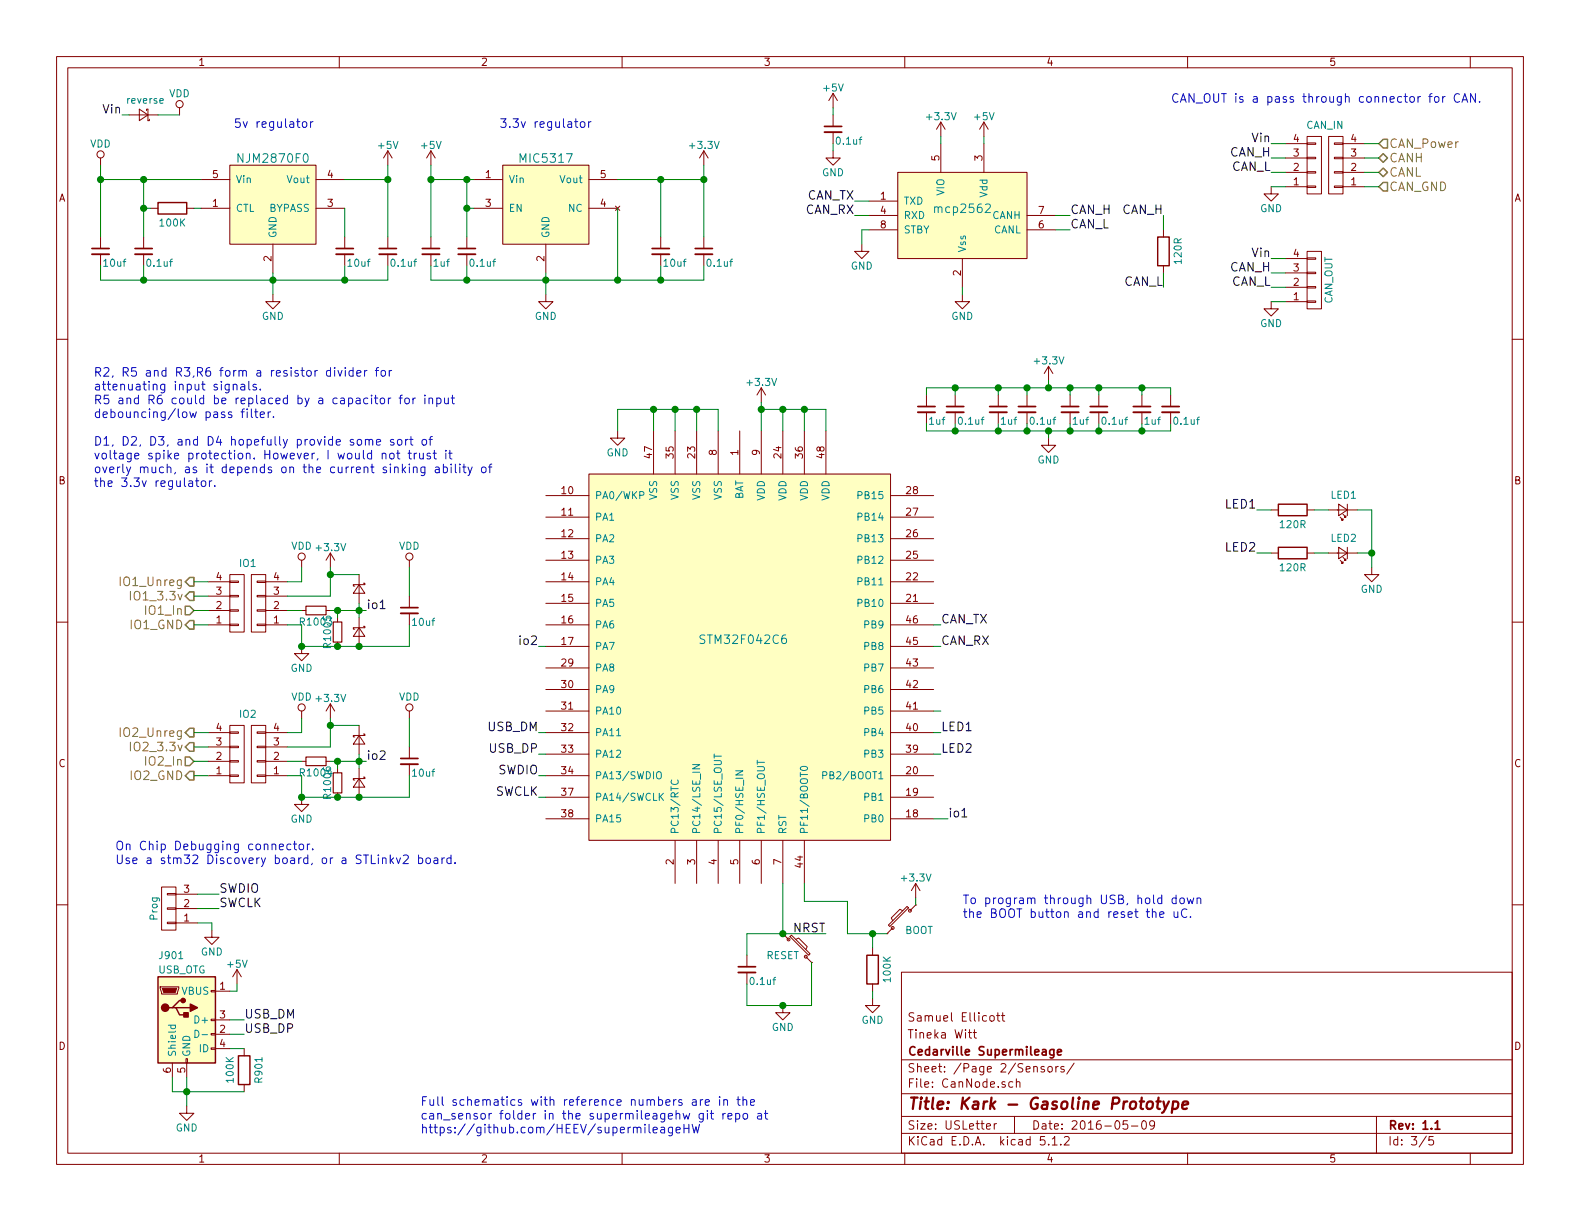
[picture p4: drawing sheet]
<svg xmlns="http://www.w3.org/2000/svg" width="279mm" height="216mm" viewBox="0 0 279 216" stroke-linecap="round" stroke-linejoin="round" font-family="sans-serif">
<g fill="none" stroke="#840000" stroke-width=".18">
<path d="M10 10h259.4v195.9h-259.4zM12 12h255.4v191.9h-255.4zM24.6 19.3l1.6 1-1.6 1zM25.9 19.6v-.3h.3v2h.2v-.2M31.7 19.1v1.2M60 10v2M110 10v2M147.3 16.5v2.6M147.3 16.5l-.7 1.3M147.3 16.5l.8 1.3M160 10v2M210 10v2"/>
<path d="M260 10v2M17.8 27.9v1.3M22.9 20.3h5M26.7 36.8h1.2M33 36.8h1.3M35.6 31.8h5M35.6 36.8h5M40.6 29.2h15.3v14h-15.3zM55.9 31.8h5.1M55.9 36.8h5.1M68.6 26.7l-.8 1.2M68.6 26.7v2.5"/>
<path d="M68.6 26.7l.7 1.2M76.2 26.7l-.8 1.2M76.2 26.7v2.5M76.2 26.7l.8 1.2M83.8 31.8h5.1M83.8 36.8h5.1M88.9 29.2h15.2v14h-15.2zM104.1 31.8h5.1M104.1 36.8h5.1M108.8 36.4l.8 .8M109.6 36.4l-.8 .8M124.5 26.7l-.8 1.2"/>
<path d="M124.5 26.7v2.5M124.5 26.7l.7 1.2M147.3 26.7v1.2h1.3l-1.3 1.3-1.3-1.3h1.3M147.3 20.3v2.1M147.3 23.4v2M153.7 35.6h5M153.7 38.1h5M158.7 30.5h22.9v15.2h-22.9zM166.4 21.6v2.5M166.4 25.4v5.1M166.4 21.6l-.8 1.3M166.4 21.6l.7 1.3"/>
<path d="M174 21.6v2.5M174 25.4v5.1M174 21.6l-.8 1.3M174 21.6l.8 1.3M181.6 38.1h5.1M224.8 33v1.3h-1.3l1.3 1.3 1.3-1.3h-1.3M227.3 33h3.8M227.3 30.5h3.8M227.3 27.9h3.8M227.3 25.4h3.8M231.1 25.3h1.6v.2h-1.6zM231.1 27.8h1.6v.3h-1.6z"/>
<path d="M231.1 30.4h1.6v.2h-1.6zM231.1 32.9h1.6v.2h-1.6zM231.1 24.1h2.6v10.2h-2.6zM234.9 24.1h2.6v10.2h-2.6zM236 25.3h1.5v.2h-1.5zM236 27.8h1.5v.3h-1.5zM236 30.4h1.5v.2h-1.5zM236 32.9h1.5v.2h-1.5zM237.5 33h3.8M237.5 30.5h3.8M237.5 27.9h3.8M237.5 25.4h3.8"/>
<path d="M10 60h2M17.8 41.9v2M17.8 45v2M25.4 41.9v2M25.4 45v2M48.3 52.1v1.2h1.2l-1.2 1.3-1.3-1.3h1.3M48.3 43.2v5.1M61 41.9v2M61 45v2M68.6 41.9v2M68.6 45v2M76.2 41.9v2"/>
<path d="M76.2 45v2M82.5 41.9v2M82.5 45v2M96.5 52.1v1.2h1.3l-1.3 1.3-1.3-1.3h1.3M96.5 43.2v5.1M116.8 41.9v2M116.8 45v2M124.5 41.9v2M124.5 45v2M152.4 43.2v1.3h1.3l-1.3 1.2-1.3-1.2h1.3M153.7 40.6h5M170.2 52.1v1.2h1.2l-1.2 1.3-1.3-1.3h1.3"/>
<path d="M170.2 45.7v5.1M181.6 40.6h5.1M205.7 40.6v1.3M205.7 47v1.3M224.8 53.3v1.3h-1.3l1.3 1.3 1.3-1.3h-1.3M227.3 53.3h3.8M227.3 50.8h3.8M227.3 48.3h3.8M227.3 45.7h3.8M231.1 45.6h1.6v.2h-1.6zM231.1 48.1h1.6v.3h-1.6zM231.1 50.7h1.6v.2h-1.6z"/>
<path d="M231.1 53.2h1.6v.3h-1.6zM231.1 44.5h2.6v10.1h-2.6zM267.4 60h2M109.2 76.2v1.3h1.3l-1.3 1.2-1.3-1.2h1.3M115.6 76.2v7.6M119.4 76.2v7.6M123.2 76.2v7.6M127 76.2v7.6M130.8 76.2v7.6M134.6 68.6l-.7 1.3M134.6 68.6v2.5M134.6 76.2v7.6"/>
<path d="M134.6 68.6l.8 1.3M138.4 76.2v7.6M142.2 76.2v7.6M146 76.2v7.6M163.8 69.9v2M163.8 72.9v2M168.9 69.9v2M168.9 72.9v2M176.5 69.9v2M176.5 72.9v2M181.6 69.9v2M181.6 72.9v2"/>
<path d="M185.4 77.5v1.2h1.3l-1.3 1.3-1.3-1.3h1.3M185.4 64.8l-.7 1.2M185.4 64.8v2.5M185.4 64.8l.8 1.2M189.2 69.9v2M189.2 72.9v2M194.3 69.9v2M194.3 72.9v2M201.9 69.9v2M201.9 72.9v2M207 69.9v2M207 72.9v2"/>
<path d="M53.3 99.1v1.2M58.4 97.8l-.7 1.3M58.4 97.8v2.5M58.4 97.8l.8 1.3M72.4 99.1v1.2M96.5 87.6h7.6M96.5 91.4h7.6M96.5 95.3h7.6M96.5 99.1h7.6M104.1 83.8h53.4v64.8h-53.4zM157.5 87.6h7.6M157.5 91.4h7.6"/>
<path d="M157.5 95.3h7.6M157.5 99.1h7.6M224.8 90.2h1.3M224.8 97.8h1.3M231.1 90.2h1.3M231.1 97.8h1.3M234.9 90.2h5.1M234.9 97.8h5.1M236.7 89.2l1.6 1-1.6 1zM236.7 96.8l1.6 1-1.6 1zM237 91.4l.5 .5h-.3h.3v-.2M237 99.1l.5 .5h-.3h.3v-.3"/>
<path d="M237.5 90.9l.5 .5h-.3h.3v-.2M237.5 98.6l.5 .5h-.3h.3v-.3M238.3 89.2v2M238.3 96.8v2M10 110h2M36.8 110.5h3.8M36.8 108h3.8M36.8 105.4h3.8M36.8 102.9h3.8M40.6 102.7h1.6v.3h-1.6zM40.6 105.3h1.6v.2h-1.6zM40.6 107.8h1.6v.3h-1.6z"/>
<path d="M40.6 110.4h1.6v.2h-1.6zM40.6 101.6h2.6v10.2h-2.6zM44.4 101.6h2.6v10.2h-2.6zM45.5 102.7h1.5v.3h-1.5zM45.5 105.3h1.5v.2h-1.5zM45.5 107.8h1.5v.3h-1.5zM45.5 110.4h1.5v.2h-1.5zM47 110.5h3.8M47 108h3.8M47 105.4h3.8M47 102.9h3.8M53.3 114.3v1.3h1.3l-1.3 1.2-1.2-1.2h1.2"/>
<path d="M53.3 108h.8M57.7 108h.7M59.7 109.2v.8M59.7 113.5v.8M63.5 103.4l1 1.5h-2zM63.5 111l1 1.5h-2zM63.5 101.6v5.1M63.5 109.2v5.1M64.3 103.1h.2v.3h-2v.2h.2M64.3 110.7h.2v.3h-2v.3h.2M72.4 105.4v2M72.4 108.5v2"/>
<path d="M96.5 110.5h7.6M96.5 102.9h7.6M96.5 106.7h7.6M96.5 114.3h7.6M96.5 118.1h7.6M157.5 110.5h7.6M157.5 102.9h7.6M157.5 106.7h7.6M157.5 114.3h7.6M157.5 118.1h7.6M242.6 100.3v1.3h1.2l-1.2 1.3-1.3-1.3h1.3M267.4 110h2"/>
<path d="M36.8 137.2h3.8M36.8 134.6h3.8M36.8 132.1h3.8M36.8 129.5h3.8M40.6 129.4h1.6v.3h-1.6zM40.6 132h1.6v.2h-1.6zM40.6 134.5h1.6v.2h-1.6zM40.6 137h1.6v.3h-1.6zM40.6 128.3h2.6v10.1h-2.6zM44.4 128.3h2.6v10.1h-2.6zM45.5 129.4h1.5v.3h-1.5zM45.5 132h1.5v.2h-1.5z"/>
<path d="M45.5 134.5h1.5v.2h-1.5zM45.5 137h1.5v.3h-1.5zM47 137.2h3.8M47 134.6h3.8M47 132.1h3.8M47 129.5h3.8M53.3 134.6h.8M53.3 125.7v1.3M57.7 134.6h.7M58.4 124.5v2.5M58.4 124.5l-.7 1.2M58.4 124.5l.8 1.2"/>
<path d="M59.7 135.9v.8M63.5 130l1 1.6h-2zM63.5 137.7l1 1.5h-2zM63.5 128.3v5.1M63.5 135.9v5.1M64.3 129.8h.2v.2h-2v.3h.2M64.3 137.4h.2v.3h-2v.2h.2M72.4 125.7v1.3M72.4 132.1v2M72.4 135.1v2.1M96.5 137.2h7.6M96.5 129.5h7.6"/>
<path d="M96.5 121.9h7.6M96.5 125.7h7.6M96.5 133.4h7.6M157.5 137.2h7.6M157.5 129.5h7.6M157.5 121.9h7.6M157.5 125.7h7.6M157.5 133.4h7.6M10 160h2M28.6 156.8h2.5v7.7h-2.5zM29.6 158h1.5v.2h-1.5zM31.1 158.1h3.8"/>
<path d="M53.3 141v1.2h1.3l-1.3 1.3-1.2-1.3h1.2M59.7 140.2v.8M96.5 144.8h7.6M96.5 141h7.6M119.4 148.6v7.6M123.2 148.6v7.6M127 148.6v7.6M130.8 148.6v7.6M134.6 148.6v7.6M138.4 148.6v7.6M142.2 148.6v7.6M157.5 144.8h7.6"/>
<path d="M157.5 141h7.6M161.9 156.2l-.7 1.3M161.9 156.2v2.6M161.9 156.2l.8 1.3M267.4 160h2M28.3 174.5h3.3v.3l-.2 1h-2.8zM29.6 160.5h1.5v.3h-1.5zM29.6 163.1h1.5v.2h-1.5zM31.1 163.2h3.8M31.1 160.7h3.8M37.3 175.1h.8v.3h-.8zM37.5 164.5v1.2h1.2l-1.2 1.3-1.3-1.3h1.3"/>
<path d="M38.1 175.3h2.5M41.9 171.5l-.8 1.2M41.9 171.5v2.5M41.9 171.5l.8 1.2M132.1 168.9v2M132.1 172v2M138.4 165.1l1 1M138.4 165.1h.1M138.4 177.8v1.3h1.3l-1.3 1.2-1.2-1.2h1.2M140 165.4l3.3 3.3-.3 .2-3.3-3.3zM140.7 166.1l.5-.2 1.5 1.5-.2 .5M142.5 169.2l1 1"/>
<path d="M143.5 170.2h.1M154.3 176.5v1.3h1.3l-1.3 1.3-1.3-1.3h1.3M154.3 167.6v1.3M154.3 174v1.3M156.8 165.1h.1M157.1 163.6l3.3-3.3 .3 .2-3.3 3.3zM157.9 164.1l-1.1 1M159.4 171.9h108v32h-108zM159.6 161l-.5-.2-1.5 1.5 .3 .5M161.9 160l-1 1M161.9 160h.1M175.1 179.7l.2-.1 .4 .1v.7l-.2 .2-.4-.2z"/>
<path d="M176.2 179.6h.6M176.5 179.1v1.3l.3 .2M177.1 179.6h.6M177.3 179.1v1.3l.4 .2M30.5 188v2.5M32.9 187.2h.2v.8h-.2zM33 195.6v1.3h1.3l-1.3 1.2-1.3-1.2h1.3M33 188v2.5M37.3 185.3h.8v.2h-.8zM37.3 182.8h.8v.2h-.8zM37.3 180.2h.8v.3h-.8zM38.1 182.9h2.5"/>
<path d="M38.1 180.3h2.5M38.1 185.4h2.5M43.2 185.4v1.3M43.2 191.8v1.2M159.4 197.4h108M159.4 193.4h108M159.4 187.4h108M171.2 182.6h.6M171.4 182.1v1.3l.4 .2M172.1 182.6h.6M172.3 182.1v1.3l.4 .2M174.4 199.2l.8-.2-.1-.2-.4-.1-.3 .2 .1 .7h.6"/>
<path d="M175.8 198.7v1M176.2 198.7l-.3 .1-.1 .2M179.1 191.3h-.4l-.3 .2 .1 .7h.6M179.4 197.4v3M179.7 191.4l.3-.1h.3l.1 1M179.7 190.8v1.5M184.7 188.6a.37 .37 0 0 0-.6 .2v.2l.6 .1v.2l-.2 .3-.4-.1M185.4 188.7l.2-.1 .4 .1 .1 .6-.1 .2-.4 .1-.2-.2zM186.7 188.6v1M187.1 188.6l-.4 .2M188.2 188.6a.37 .37 0 0 0-.6 .2l.1 .2 .5 .1v.2l-.2 .3-.4-.1M189.9 188l-1.3 1.9"/>
<path d="M199.4 198.2h-.7l-.1 .7 .2-.1h.5l.1 .2v.5l-.2 .2-.6-.2M200.1 199.1h1.1M202 198.3l.4-.1a.94 .94 0 0 1 0 1.5 .82 .82 0 0 1-.4-1.4zM204.2 198.8l-.3 .3h-.3l-.3-.3v-.3l.2-.3h.4l.2 .1a1.13 1.13 0 0 1-.2 1.3l-.4 .1M243.4 197.4v6.5M60 203.9v2M110 203.9v2M159.4 200.4h108M160 203.9v2M184.7 201h-.7l-.1 .7 .2-.2 .6 .1 .1 .2-.1 .5-.2 .2-.6-.2M185.4 202.3v.2M186.1 201.4l.4-.4v1.5"/>
<path d="M186.1 202.5h.8M187.6 202.3v.2M188.2 201.1l.2-.1h.4l.3 .4-.9 1.1h.9M210 203.9v2M252.2 200.9l-1.2 1.9M253.4 201h-.7v.7l.2-.2 .5 .1 .1 .2-.1 .5-.2 .2-.5-.2M260 203.9v2"/>
<circle cx="31.7" cy="18.4" r=".63"/>
<circle cx="17.8" cy="27.3" r=".63"/>
<circle cx="53.3" cy="98.4" r=".63"/>
<circle cx="72.4" cy="98.4" r=".63"/>
<circle cx="53.3" cy="125.1" r=".63"/>
<circle cx="72.4" cy="125.1" r=".63"/>
<circle cx="139.4" cy="166.1" r=".25"/>
<circle cx="142.5" cy="169.2" r=".25"/>
<circle cx="157.9" cy="164.1" r=".25"/>
<circle cx="160.9" cy="161" r=".25"/>
</g>
<g fill="none" stroke="#840000" stroke-width=".3">
<path d="M145.8 22.4h3M16.3 43.9h3M23.9 43.9h3M59.4 43.9h3.1M67.1 43.9h3M74.7 43.9h3M81 43.9h3.1M115.3 43.9h3.1M122.9 43.9h3.1M162.3 71.9h3.1M167.4 71.9h3M175 71.9h3.1"/>
<path d="M180.1 71.9h3M187.7 71.9h3.1M192.8 71.9h3M200.4 71.9h3.1M205.5 71.9h3M70.9 107.4h3M70.9 134.1h3M130.6 170.9h3M186.4 185.6v1.2l-.3 .3-.4-.1M186.4 185.6h-.5l-.3 .3 .1 .5 .2 .2 .5-.1M187 186.1l.7-.2-.1-.3h-.4l-.2 .2 .1 .7h.5M253.8 198.6l.4-.4v1.5"/>
<path d="M253.8 199.7h.8"/>
</g>
<path d="M202.9 194.9a.53 .53 0 0 1 .6-.2 .53 .53 0 0 1 .4 .4l-.1 .6a.56 .56 0 0 1-.5 .4 .56 .56 0 0 1-.6-.4zM204.5 194.8h.8M204.9 194.1l-.3 1.7 .1 .2 .4 .1M205.7 194.8l.3 1.3M206.7 194.8l-.9 1.8-.3 .2M207.4 194.8a.68 .68 0 0 1 .9 .1v.8a.66 .66 0 0 1-1 .3M207.5 194.8l-.3 2M209.1 195.4l1-.2-.1-.4h-.5l-.4 .2v1l.2 .1 .6-.1" fill="none" stroke="#840000" stroke-width=".41"/>
<g fill="#ffffc2" stroke="#ffffc2" stroke-width=".18">
<path d="M158.7 30.5h22.9v15.2h-22.9z"/>
<path d="M88.9 29.2h15.2v14h-15.2z"/>
<path d="M40.6 29.2h15.3v14h-15.3z"/>
<path d="M104.1 83.8h53.4v64.8h-53.4z"/>
<path d="M27.9 172.7h10.2v15.3h-10.2z"/>
</g>
<g fill="none" stroke="#008484" stroke-width=".18">
<path d="M174.3 36.2l.6-.1 .2 .1v.3l-.9 1.1h.9M113.1 87.6l.7-.1v-.5l-.7-.1v1.3M109 130.1h.8M116.2 136.6a.45 .45 0 0 1 .7 0 .92 .92 0 0 1-.2 1.1h-.4a1.07 1.07 0 0 1-.1-1.1zM118.8 137.9a.51 .51 0 0 0 0 .7 .51 .51 0 0 0 .6 .1 .46 .46 0 0 0 .5-.2 .46 .46 0 0 0-.1-.6M122.5 135.2h1.2l-1.2 .7h1.2M126.3 133.3v.8M126.3 133.7h1.3M130.1 136.3h1.3l-1.3 .7h1.3M133.9 134.4v.8M133.9 134.8h1.3M141.6 135.7a.83 .83 0 0 1 1.2 .1 .67 .67 0 0 1-.6 .5 .67 .67 0 0 1-.7-.5z"/>
<path d="M145.5 137.1h.6l.1-.2v-.3l-.2-.2h-.5v1.3M116.8 140.8l.5 .7M117.3 140.3l-.7 .7M29.8 181.3h1.2M30.3 181.3l-.1 .4 .2 .2 .6-.1v-.5M34.5 182.2a.64 .64 0 0 1 .7 .6 .64 .64 0 0 1-.7 .6zM35.7 183h1"/>
</g>
<g fill="none" stroke="#840000" stroke-width=".33">
<path d="M145.8 23.4h3M16.3 45h3M23.9 45h3M59.4 45h3.1M67.1 45h3M74.7 45h3M81 45h3.1M115.3 45h3.1M122.9 45h3.1M162.3 72.9h3.1M167.4 72.9h3M175 72.9h3.1"/>
<path d="M180.1 72.9h3M187.7 72.9h3.1M192.8 72.9h3M200.4 72.9h3.1M205.5 72.9h3M70.9 108.5h3M70.9 135.1h3M130.6 172h3"/>
</g>
<path d="M67.2 107.6h.9M170.1 144.4h.9" fill="none" stroke="#000" stroke-width=".18"/>
<path d="M27.9 35.8h5.1v2h-5.1zM204.7 41.9h2.1v5.1h-2.1zM226.1 89.2h5v2h-5zM226.1 96.8h5v2h-5zM27.9 172.7h10.2v15.3h-10.2zM30.5 178.2h.6l.6 1.3h1.3M31.1 178.2h2.6M32.4 176.9h-.7l-1.2 1.3h-.7M153.3 168.9h2v5.1h-2zM42.2 186.7h2v5.1h-2z" fill="none" stroke="#840000" stroke-width=".25"/>
<path d="M54.1 107.2h3.6v1.5h-3.6zM58.9 110h1.6v3.5h-1.6zM54.1 133.9h3.6v1.5h-3.6zM58.9 136.7h1.6v3.5h-1.6z" fill="none" stroke="#840000" stroke-width=".2"/>
<g fill="none" stroke="#008400" stroke-width=".18">
<path d="M147.3 19.1v1.2M17.8 31.8h17.8M17.8 29.2v12.7M21.6 20.3h1.3M25.4 36.8h1.3M25.4 31.8v10.1M27.9 20.3h3.8M34.3 36.8h1.3M61 31.8h7.6M61 36.8v5.1M68.6 29.2v12.7M76.2 31.8h7.6"/>
<path d="M76.2 29.2v12.7M82.5 31.8v10.1M82.5 36.8h1.3M109.2 31.8h15.3M109.2 36.8v12.7M116.8 31.8v10.1M124.5 29.2v12.7M147.3 25.4v1.3M151.1 38.1h2.6M151.1 35.6h2.6M166.4 24.1v1.3M174 24.1v1.3"/>
<path d="M186.7 38.1h2.5M205.7 38.1v2.5M224.8 33h2.5M224.8 25.4h2.5M224.8 27.9h2.5M224.8 30.5h2.5M241.3 33h2.5M241.3 25.4h2.5M241.3 27.9h2.5M241.3 30.5h2.5M17.8 47v2.5h50.8v-2.5M25.4 47v2.5"/>
<path d="M48.3 48.3v3.8M61 47v2.5M76.2 47v2.5h48.3v-2.5M82.5 47v2.5M96.5 48.3v3.8M116.8 47v2.5M153.7 40.6h-1.3v2.6M170.2 50.8v1.3M186.7 40.6h2.5M224.8 45.7h2.5M224.8 53.3h2.5M224.8 48.3h2.5"/>
<path d="M224.8 50.8h2.5M109.2 76.2v-3.8h17.8v3.8M115.6 72.4v3.8M119.4 72.4v3.8M123.2 72.4v3.8M134.6 71.1v5.1M134.6 72.4h11.4v3.8M138.4 72.4v3.8M142.2 72.4v3.8M163.8 69.9v-1.3h43.2v1.3M163.8 74.9v1.3h43.2v-1.3M168.9 68.6v1.3"/>
<path d="M168.9 74.9v1.3M176.5 68.6v1.3M176.5 74.9v1.3M181.6 68.6v1.3M181.6 74.9v1.3M185.4 67.3v1.3M185.4 76.2v1.3M189.2 68.6v1.3M189.2 74.9v1.3M194.3 68.6v1.3M194.3 74.9v1.3M201.9 68.6v1.3"/>
<path d="M201.9 74.9v1.3M222.2 90.2h2.6M222.2 97.8h2.6M232.4 90.2h2.5M232.4 97.8h2.5M240 90.2h2.6v10.1M240 97.8h2.6M34.3 105.4h2.5M34.3 110.5h2.5M34.3 102.9h2.5M34.3 108h2.5M50.8 110.5h2.5v3.8h19.1v-3.8"/>
<path d="M50.8 108h2.5M53.3 100.3v2.6h-2.5M58.4 100.3v5.1h-7.6M58.4 108h6.4M58.4 101.6h5.1M59.7 108v1.2M63.5 106.7v2.5M72.4 100.3v5.1M95.2 114.3h1.3M165.1 110.5h1.3M165.1 114.3h1.3M34.3 132.1h2.5"/>
<path d="M34.3 137.2h2.5M34.3 129.5h2.5M34.3 134.6h2.5M50.8 137.2h2.5v3.8h19.1v-3.8M50.8 134.6h2.5M53.3 127v2.5h-2.5M58.4 127v5.1h-7.6M58.4 134.6h6.4M58.4 128.3h5.1M59.7 134.6v1.3M63.5 133.4v2.5M72.4 127v5.1"/>
<path d="M95.2 137.2h1.3M95.2 133.4h1.3M95.2 129.5h1.3M165.1 133.4h1.3M165.1 129.5h1.3M165.1 125.7h1.3M34.9 158.1h3.8M95.2 141h1.3M138.4 156.2v8.9M142.2 156.2v3.2h7.7v5.7h6.9M161.9 158.8v1.2M165.1 144.8h2.5"/>
<path d="M34.9 163.2h2.6v1.3M34.9 160.7h3.8M41.9 174v1.3h-1.3M143.5 170.2v7.6h-11.4v-3.8M146 165.1h-13.9v3.8M154.3 165.1v2.5M154.3 175.3v1.2M30.5 190.5v2.5h12.7M33 190.5v5.1M40.6 182.9h2.6M40.6 180.3h2.6M40.6 185.4h2.6"/>
</g>
<g fill="#008400" stroke="#008400" stroke-width=".25">
<circle cx="96.5" cy="49.5" r=".51"/>
<circle cx="109.2" cy="49.5" r=".51"/>
<circle cx="82.6" cy="31.8" r=".51"/>
<circle cx="116.8" cy="31.8" r=".51"/>
<circle cx="134.6" cy="72.4" r=".51"/>
<circle cx="82.6" cy="36.8" r=".51"/>
<circle cx="68.6" cy="31.8" r=".51"/>
<circle cx="48.3" cy="49.5" r=".51"/>
<circle cx="25.4" cy="31.8" r=".51"/>
<circle cx="25.4" cy="49.5" r=".51"/>
<circle cx="82.6" cy="49.5" r=".51"/>
<circle cx="76.2" cy="31.8" r=".51"/>
<circle cx="17.8" cy="31.8" r=".51"/>
<circle cx="242.6" cy="97.8" r=".51"/>
<circle cx="154.3" cy="165.1" r=".51"/>
<circle cx="138.4" cy="165.1" r=".51"/>
<circle cx="61" cy="49.5" r=".51"/>
<circle cx="25.4" cy="36.8" r=".51"/>
<circle cx="116.8" cy="49.5" r=".51"/>
<circle cx="124.5" cy="31.8" r=".51"/>
<circle cx="138.4" cy="72.4" r=".51"/>
<circle cx="142.2" cy="72.4" r=".51"/>
<circle cx="115.6" cy="72.4" r=".51"/>
<circle cx="119.4" cy="72.4" r=".51"/>
<circle cx="123.2" cy="72.4" r=".51"/>
<circle cx="138.4" cy="177.8" r=".51"/>
<circle cx="63.5" cy="108" r=".51"/>
<circle cx="63.5" cy="134.6" r=".51"/>
<circle cx="53.3" cy="141" r=".51"/>
<circle cx="53.3" cy="114.3" r=".51"/>
<circle cx="59.7" cy="141" r=".51"/>
<circle cx="59.7" cy="134.6" r=".51"/>
<circle cx="59.7" cy="114.3" r=".51"/>
<circle cx="59.7" cy="108" r=".51"/>
<circle cx="58.4" cy="128.3" r=".51"/>
<circle cx="58.4" cy="101.6" r=".51"/>
<circle cx="168.9" cy="68.6" r=".51"/>
<circle cx="176.5" cy="68.6" r=".51"/>
<circle cx="181.6" cy="68.6" r=".51"/>
<circle cx="189.2" cy="68.6" r=".51"/>
<circle cx="194.3" cy="68.6" r=".51"/>
<circle cx="201.9" cy="68.6" r=".51"/>
<circle cx="168.9" cy="76.2" r=".51"/>
<circle cx="176.5" cy="76.2" r=".51"/>
<circle cx="181.6" cy="76.2" r=".51"/>
<circle cx="189.2" cy="76.2" r=".51"/>
<circle cx="194.3" cy="76.2" r=".51"/>
<circle cx="201.9" cy="76.2" r=".51"/>
<circle cx="185.4" cy="76.2" r=".51"/>
<circle cx="185.4" cy="68.6" r=".51"/>
<circle cx="63.5" cy="114.3" r=".51"/>
<circle cx="63.5" cy="141" r=".51"/>
<circle cx="33" cy="193" r=".51"/>
</g>
<path d="M243.8 25.4l.8-.8h.8v1.6h-.8zM243.8 27.9l.8-.7 .8 .7-.8 .8zM243.8 30.5l.8-.8 .8 .8-.8 .7zM244.6 32.3h.8v1.5h-.8l-.8-.8zM32.8 107.2h.7l.8 .8-.8 .7h-.7zM33.5 102.1h.8v1.5h-.8l-.7-.7zM33.5 104.6h.8v1.6h-.8l-.7-.8zM33.5 109.7h.8v1.6h-.8l-.7-.8zM32.8 129.5l.7-.7h.8v1.5h-.8zM32.8 133.9h.7l.8 .7-.8 .8h-.7zM33.5 131.3h.8v1.5h-.8l-.7-.7zM33.5 136.4h.8v1.5h-.8l-.7-.7z" fill="none" stroke="#848400" stroke-width=".25"/>
<path d="M23.1 104.6v1.5M23.1 131.2v1.6" fill="none" stroke="#848400" stroke-width=".18"/>
<g fill="none" stroke="#0000c2" stroke-width=".18">
<path d="M252.7 17.1h.5M253.2 16.6l-.3 .2v1.3M253.7 17.2l.5-.1 .3 .2v.5l-.3 .3-.4-.1-.1-.2zM255.1 17.1v1M255.5 17.1l-.4 .2M258.1 16.7a.62 .62 0 0 0-.8 0 .62 .62 0 0 0-.2 .7 .56 .56 0 0 0 .3 .6 .56 .56 0 0 0 .7-.1M258.5 18.1l.5-1.5 .5 1.5M258.7 17.7h.7M260.9 16.6v1.5l-.9-1.5v1.5M261.6 17.9v.2M53.6 21.6l.4-.1 .3 .3v.4l-.3 .3h-.4l-.1-.3zM54.9 21.5v1"/>
<path d="M55.3 21.5l-.4 .3M101.6 21.5h.6M101.8 21v1.3l.4 .2M102.7 21.6l.2-.1 .5 .1v.6l-.1 .3h-.4l-.2-.1zM104.1 21.5v1M104.5 21.5l-.3 .1-.1 .2M41.2 68.1l.3-.2 .3 .1 .1 1M41.2 67.9v1.1M42.6 68h.6l.1 1M42.6 72.8h.6M43.2 72.3l-.4 .2v1.3M43.3 68.3l-.5 .1a.3 .3 0 0 0-.3 .3 .3 .3 0 0 0 .3 .3l.5-.1"/>
<path d="M43.7 72.8v1M44 67.4v1.3l.2 .3M44.4 72.3v1.3l.3 .2M45 72.8h.6M45.2 72.3v1.3l.4 .2M45.3 68a.37 .37 0 0 0-.6 .1l.1 .3 .6 .3-.2 .3-.5-.1M46 68.8v.2M46 73.3l.8-.1-.1-.3-.4-.1-.3 .2 .1 .8h.6M47.4 72.8v1M47.9 72.8l-.4 .1-.1 .2M48.4 73.7v.1M59.2 65v.1"/>
<path d="M59.2 65.5v1M59.8 65.5l.3 1 .4-1M61.1 65v.1M61.1 65.5v1M62.4 65.6l-.4-.1-.3 .3 .1 .6h.6M62.4 65v1.5M63.1 66l.7-.1v-.3l-.5-.1-.2 .2 .1 .7h.6M64.5 65.5v1M64.6 77.8l.2-.1 .4 .1 .1 .9M64.9 65.5l-.4 .3M65.3 77.9l.2-.2 .3 .1 .1 .9M66.2 70.4h.6"/>
<path d="M66.4 65.5h.5M66.4 69.9v1.3l.1 .1 .3 .1M66.6 78.2l.7-.1-.1-.3-.4-.1-.2 .2v.7h.6M66.9 65l-.3 .2v1.3M67.3 70.5l.4-.1 .3 .3v.4l-.3 .3-.3-.1-.2-.2zM67.4 65.6l.3-.1 .4 .1 .1 .6-.2 .2-.3 .1-.3-.1zM68.7 70.4v1M68.8 65.5v1M69.1 70.4l-.4 .3M69.3 65.5l-.3 .1-.2 .2M69.6 77.8a.37 .37 0 0 0-.6 .1l.1 .2 .6 .3-.2 .3-.5-.1M70.4 79.6v1.3l.3 .3"/>
<path d="M70.4 77.8l.4-.1 .3 .3v.4l-.3 .3-.4-.1-.1-.2zM70.6 70.4h.5M71.1 69.9l-.3 .2v1.3M71.7 70.5l.2-.1 .4 .1 .1 .6-.2 .2-.3 .1-.2-.2zM71.7 77.7v1M72.2 77.7l-.5 .3M72.4 79.6v1.3l.3 .3M72.4 77.7h.6M72.7 77.2v1.3l.3 .2M73 70.4v1M73.5 70.4l-.5 .3M74.7 77.8l.2-.1 .5 .1v.6l-.1 .2-.4 .1-.2-.1z"/>
<path d="M75.1 69.9v.1M75.1 70.4v1M75.9 70.5l.2-.1 .4 .1v.9M75.9 70.4v1M75.9 77.7h.6M76.5 77.2l-.4 .2v1.3M76.8 79.6v1.3l.4 .3M77.2 70.5l.5-.1 .2 .1v.7a.48 .48 0 0 1-.7 .1M77.2 70.4v1.5M78.6 70.4v.8a.37 .37 0 0 0 .3 .2 .37 .37 0 0 0 .4-.2M78.8 79.6v.2M79.3 70.4v1"/>
<path d="M79.6 79.6v1.3v.2l.3 .1M79.8 70.4h.6M80 69.9v1.3l.1 .1 .3 .1M34.6 85h.6M34.8 84.5v1.3l.4 .2M35.7 85.1l.2-.1 .4 .1 .1 .6-.2 .3h-.3l-.2-.1zM37 85v1M37.5 85l-.5 .3M38 85.9v.1M67.6 80.3l.1-.1a.37 .37 0 0 1 .5 .1v.9M67.6 80.1v1.1M69 80.3l.2-.2 .4 .2 .1 .5-.2 .3-.3 .1-.2-.2z"/>
<path d="M70.1 80.1h.6M71.3 83l.4 .6M71.7 82.6l-.6 .6M72.2 80.1h.5M72.4 82.1v.1M72.4 82.6v1M73.1 82.7h.1a.37 .37 0 0 1 .6 .1v.8M73.1 82.6v1M73.3 80.1v1.1M73.7 80.1l-.4 .3M74.2 80.1v.8a.37 .37 0 0 0 .3 .3 .37 .37 0 0 0 .4-.2M74.9 80.1v1.1"/>
<path d="M75.1 82.6v1.2l-.2 .3-.4-.1M75.1 82.7l-.4-.1-.2 .1v.7a.48 .48 0 0 0 .6 .1M76.1 80.2l-.4-.1-.2 .2 .1 .3 .5 .1v.4h-.6M76.6 80.1h.6M77 82.7h.6l.1 .9M77.7 82.9l-.5 .1a.31 .31 0 0 0-.3 .3 .31 .31 0 0 0 .3 .3l.5-.1M78.4 82.7l.4-.1 .3 .3-.1 .6h-.6M78.4 82.1v1.5M78.8 80.1v1.1M79.3 80.1h.6M79.8 82.1v.1M79.8 82.6v1"/>
<path d="M80.5 82.1v1.3l.2 .2M81.3 82.1v.1M81.3 82.6v1M81.8 82.6h.6M82 82.1v1.3l.1 .1 .3 .1M82.8 82.6l.3 1M83.5 82.6l-.5 1.3-.2 .2M85.2 82.7l.2-.1 .5 .1 .1 .6-.2 .2-.4 .1-.2-.2zM86.4 82.6h.6M87 82.1l-.4 .2v1.3M49.4 149.8l.7-.2v-.3h-.5l-.2 .2 .1 .7h.6M51.4 149.3h-.4l-.3 .2 .2 .7h.5"/>
<path d="M51.9 149.3h.6M52.1 148.7v1.3l.4 .3M53 149.4l.2-.1 .4 .1 .1 .6-.2 .2-.3 .1-.2-.2zM54.4 149.3v1M54.8 149.3h-.3l-.1 .2M55.3 150.1v.2M70.1 151.7l.4 1 .3-1M71.3 151.3l.6-.1 .2 .1 .1 .3-1 1.1h1M74 151.8l.4-.1 .3 .1v.8a.48 .48 0 0 1-.7 0M74 151.2v1.5M75.4 151.8l.2-.1 .4 .1 .1 .6-.1 .2-.4 .1-.2-.1zM76.8 151.8h.5l.1 .9"/>
<path d="M77.4 152l-.5 .1a.31 .31 0 0 0-.2 .3 .31 .31 0 0 0 .2 .3l.5-.1M78.2 151.7v1M78.6 151.7l-.4 .3M79.8 151.8l-.5-.1-.2 .1v.8a.48 .48 0 0 0 .7 0M79.8 151.2v1.5M80.5 152.6v.1M205.4 158.9l-.4-.1-.3 .3 .2 .6h.5M205.4 158.3v1.5M208 158.9l-.5-.1-.2 .3 .1 .6h.6M208 158.3v1.5M208.7 158.9l.2-.1 .5 .1v.6l-.1 .2-.4 .1-.2-.2zM209.9 158.8l.3 1 .3-.7 .3 .7 .3-1"/>
<path d="M211.7 158.9h.1a.37 .37 0 0 1 .5 .1v.8M211.7 158.8v1M203.8 161.3l.2-.1 .3 .1 .1 .9M203.8 160.7v1.5M205.1 161.7l.7-.1-.1-.3-.4-.1-.2 .2 .1 .8h.5M207.6 161.2v.8a.37 .37 0 0 0 .3 .2 .37 .37 0 0 0 .4-.1M208.3 161.2v1M209.9 160.8a.63 .63 0 0 0-.8 0 .63 .63 0 0 0-.2 .8 .58 .58 0 0 0 .3 .6 .58 .58 0 0 0 .7-.1M210.5 162.1v.1M114.8 198.8v1.3l.2 .2M115.5 199.8l.7-.1v-.3l-.5-.1-.2 .2 .1 .8h.6M116.9 199.4h.6v.9"/>
<path d="M117.5 199.7h-.5a.31 .31 0 0 0-.2 .3 .31 .31 0 0 0 .2 .3h.5M118.9 199.3v1.2l-.3 .3h-.3M118.9 199.4l-.4-.1-.2 .1v.8a.48 .48 0 0 0 .6 .1M119.6 199.8l.7-.1-.1-.3-.4-.1-.2 .2v.8h.6M121 198.8v1.5M121 199.5h.8M121.8 198.8v1.5M122.4 198.8l.4 1.5 .3-1.1 .2 1.1 .4-1.5M122.5 194.5h.6v1M123.1 194.8l-.5 .1a.31 .31 0 0 0-.2 .3 .31 .31 0 0 0 .2 .3l.5-.1M123.9 194.4v1.1M124.3 194.4l-.4 .3"/>
<path d="M124.4 196.9v1.2l-.3 .3-.4-.1M124.4 197l-.5-.1-.2 .1v.7a.48 .48 0 0 0 .7 .1M124.7 194.9l.8-.1-.1-.3-.5-.1-.2 .2 .1 .8h.6M125.1 196.4v.1M125.1 196.9v1M125.6 196.9h.6M125.8 196.4v1.3l.1 .1 .3 .1M127.3 193.9v.2M127.3 194.4v1.1M127.8 196.9v1M128 194.6l.2-.2 .4 .1 .1 1M128 194.4v1.1"/>
<path d="M128.3 196.9l-.5 .3M128.7 197.4l.7-.2v-.2l-.5-.1-.2 .2 .1 .7h.6M130.1 197l.4-.1 .3 .1v.7a.48 .48 0 0 1-.7 .1M130.1 196.9v1.5M130.3 194.4h.6M130.5 193.9v1.3l.4 .3M131.4 194.6l.1-.1a.37 .37 0 0 1 .6 .1v.9M131.4 193.9v1.6M131.5 197l.2-.1 .4 .1 .1 .6-.1 .2-.4 .1-.2-.2zM132.7 194.9l.7-.1-.1-.3-.4-.1-.2 .2 .1 .8h.5M134 197h.6l.1 .9M134.7 197.2l-.5 .1a.3 .3 0 0 0-.3 .3 .3 .3 0 0 0 .3 .3l.5-.1"/>
<path d="M135.2 196.9h.6M135.4 196.4v1.3l.1 .1 .3 .1"/>
</g>
<g fill="#840000" stroke="#840000" stroke-width=".25">
<path d="M32.5 179.1h.8v.7h-.8z"/>
<path d="M33.7 177.5l1.2 .7-1.2 .6z"/>
<circle cx="29.2" cy="178.2" r=".63"/>
<circle cx="32.4" cy="176.9" r=".38"/>
</g>
<path d="M28.7 174.8h2.5l-.2 .7h-2z" fill="#840000" stroke="#840000" stroke-width=".18"/>
<text font-size="2.8" fill="#840000" x="160.4" y="196.2">Title: Kark - Gasoline Prototype</text>
<g font-size="2.1">
<text x="18.3" y="20.1">Vin</text>
<text x="217.5" y="27.7">CAN_H</text>
<text x="221.5" y="25.1">Vin</text>
<text x="142.6" y="35.3">CAN_TX</text>
<text x="217.7" y="30.2">CAN_L</text>
<text x="142.4" y="37.8">CAN_RX</text>
<text x="189.2" y="37.8">CAN_H</text>
<text x="189.2" y="40.4">CAN_L</text>
<text x="198.4" y="37.8">CAN_H</text>
<text x="221.5" y="45.5">Vin</text>
<text x="217.5" y="48">CAN_H</text>
<text x="217.7" y="50.5">CAN_L</text>
<text x="216.8" y="89.9">LED1</text>
<text x="216.8" y="97.5">LED2</text>
<text x="64.8" y="107.7">io1</text>
<text x="166.4" y="110.2">CAN_TX</text>
<text x="92.2" y="114">io2</text>
<text x="166.4" y="114">CAN_RX</text>
<text x="86.3" y="129.3">USB_DM</text>
<text x="166.4" y="129.3">LED1</text>
<text x="64.8" y="134.4">io2</text>
<text x="86.6" y="133.1">USB_DP</text>
<text x="88.1" y="136.9">SWDIO</text>
<text x="166.4" y="133.1">LED2</text>
<text x="87.5" y="140.7">SWCLK</text>
<text x="167.6" y="144.5">io1</text>
<text x="38.7" y="157.9">SWDIO</text>
<text x="38.7" y="160.4">SWCLK</text>
<text x="140.3" y="164.8">NRST</text>
<text x="43.2" y="180.1">USB_DM</text>
<text x="43.2" y="182.6">USB_DP</text>
</g>
<g font-size="2.1" fill="#0000c2">
<text x="41.3" y="22.6">5v regulator</text>
<text x="88.3" y="22.6">3.3v regulator</text>
<text x="207" y="18.2">CAN_OUT is a pass through connector for CAN.</text>
<text x="16.5" y="66.6">R2, R5 and R3,R6 form a resistor divider for</text>
<text x="16.5" y="69">attenuating input signals.</text>
<text x="16.5" y="71.5">R5 and R6 could be replaced by a capacitor for input</text>
<text x="16.5" y="73.9">debouncing/low pass filter.</text>
<text x="16.5" y="78.8">D1, D2, D3, and D4 hopefully provide some sort of</text>
<text x="16.5" y="81.2">voltage spike protection. However, I would not trust it</text>
<text x="16.5" y="83.7">overly much, as it depends on the current sinking ability of</text>
<text x="16.5" y="86.1">the 3.3v regulator.</text>
<text x="20.3" y="150.3">On Chip Debugging connector.</text>
<text x="20.3" y="152.8">Use a stm32 Discovery board, or a STLinkv2 board.</text>
<text x="170.2" y="159.9">To program through USB, hold down</text>
<text x="170.2" y="162.3">the BOOT button and reset the uC.</text>
<text x="74.3" y="195.5">Full schematics with reference numbers are in the</text>
<text x="74.3" y="198">can_sensor folder in the supermileagehw git repo at</text>
<text x="74.3" y="200.4">https://github.com/HEEV/supermileageHW</text>
</g>
<g font-size="2.1" fill="#008484">
<text x="42.4" y="28.8">NJM2870F0</text>
<text x="92.2" y="28.8">MIC5317</text>
<text x="165.6" y="37.7">mcp2562</text>
<text x="124.3" y="113.9">STM32F042C6</text>
</g>
<g font-size="2.1" fill="#848400">
<text x="245.6" y="26.2">CAN_Power</text>
<text x="245.6" y="28.7">CANH</text>
<text x="245.6" y="31.2">CANL</text>
<text x="245.6" y="33.8">CAN_GND</text>
<text x="21.8" y="103.6">IO1_Unreg</text>
<text x="23.8" y="106.2">IO1_3.3v</text>
<text x="23.2" y="111.3">IO1_GND</text>
<text x="26" y="108.7">IO1_In</text>
<text x="21.8" y="130.3">IO2_Unreg</text>
<text x="23.2" y="137.9">IO2_GND</text>
<text x="23.8" y="132.8">IO2_3.3v</text>
<text x="26" y="135.4">IO2_In</text>
</g>
<text font-size="2.1" fill="#008400" x="198.7" y="50.5">CAN_L</text>
<g font-size="2.1" fill="#840000">
<text x="160.4" y="183.6">Tineka Witt</text>
<text x="160.4" y="180.6">Samuel Ellicott</text>
<text x="160.4" y="189.6">Sheet: /Page 2/Sensors/</text>
<text x="160.4" y="186.6">Cedarville Supermileage</text>
<text x="160.4" y="192.3">File: CanNode.sch</text>
<text x="160.4" y="202.5">KiCad E.D.A. kicad 5.1.2</text>
<text x="160.4" y="199.7">Size: USLetter</text>
<text x="182.4" y="199.7">Date: 2016-05-09</text>
<text x="245.4" y="199.7">Rev: 1.1</text>
<text x="245.4" y="202.5">Id: 3/5</text>
</g>
<g font-size="1.8" fill="#840000">
<text x="35" y="11.6">1</text>
<text x="85" y="11.6">2</text>
<text x="135" y="11.6">3</text>
<text x="185" y="11.6">4</text>
<text x="235" y="11.6">5</text>
<text x="166.1" y="28.4" transform="rotate(-90 166.1 28.4)">5</text>
<text x="173.7" y="28.4" transform="rotate(-90 173.7 28.4)">3</text>
<text x="228.8" y="27.7">3</text>
<text x="228.8" y="25.1">4</text>
<text x="238.9" y="27.7">3</text>
<text x="238.9" y="25.1">4</text>
<text x="10.4" y="35.6">A</text>
<text x="37.6" y="31.5">5</text>
<text x="57.9" y="31.5">4</text>
<text x="85.9" y="31.5">1</text>
<text x="106.2" y="31.5">5</text>
<text x="155.7" y="35.3">1</text>
<text x="228.8" y="32.8">1</text>
<text x="228.8" y="30.2">2</text>
<text x="238.9" y="32.8">1</text>
<text x="238.9" y="30.2">2</text>
<text x="267.8" y="35.6">A</text>
<text x="37.6" y="36.6">1</text>
<text x="57.9" y="36.6">3</text>
<text x="85.9" y="36.6">3</text>
<text x="106.2" y="36.6">4</text>
<text x="155.7" y="37.8">4</text>
<text x="155.7" y="40.4">8</text>
<text x="183.7" y="40.4">6</text>
<text x="183.7" y="37.8">7</text>
<text x="48" y="46.2" transform="rotate(-90 48 46.2)">2</text>
<text x="96.3" y="46.2" transform="rotate(-90 96.3 46.2)">2</text>
<text x="228.8" y="45.5">4</text>
<text x="169.9" y="48.7" transform="rotate(-90 169.9 48.7)">2</text>
<text x="228.8" y="53.1">1</text>
<text x="228.8" y="50.5">2</text>
<text x="228.8" y="48">3</text>
<text x="115.3" y="81" transform="rotate(-90 115.3 81)">47</text>
<text x="119.1" y="81" transform="rotate(-90 119.1 81)">35</text>
<text x="122.9" y="81" transform="rotate(-90 122.9 81)">23</text>
<text x="126.7" y="80.5" transform="rotate(-90 126.7 80.5)">8</text>
<text x="130.6" y="80.5" transform="rotate(-90 130.6 80.5)">1</text>
<text x="134.4" y="80.5" transform="rotate(-90 134.4 80.5)">9</text>
<text x="138.2" y="81" transform="rotate(-90 138.2 81)">24</text>
<text x="142" y="81" transform="rotate(-90 142 81)">36</text>
<text x="145.8" y="81" transform="rotate(-90 145.8 81)">48</text>
<text x="10.4" y="85.6">B</text>
<text x="99.4" y="87.4">10</text>
<text x="160.3" y="87.4">28</text>
<text x="267.8" y="85.6">B</text>
<text x="99.4" y="91.2">11</text>
<text x="99.4" y="95">12</text>
<text x="160.3" y="95">26</text>
<text x="160.3" y="91.2">27</text>
<text x="99.4" y="98.8">13</text>
<text x="160.3" y="98.8">25</text>
<text x="38.3" y="107.7">2</text>
<text x="38.3" y="105.2">3</text>
<text x="38.3" y="102.6">4</text>
<text x="48.4" y="107.7">2</text>
<text x="48.4" y="105.2">3</text>
<text x="48.4" y="102.6">4</text>
<text x="99.4" y="102.6">14</text>
<text x="99.4" y="106.4">15</text>
<text x="160.3" y="106.4">21</text>
<text x="160.3" y="102.6">22</text>
<text x="38.3" y="110.2">1</text>
<text x="48.4" y="110.2">1</text>
<text x="99.4" y="110.2">16</text>
<text x="160.3" y="110.2">46</text>
<text x="99.4" y="114">17</text>
<text x="99.4" y="117.9">29</text>
<text x="160.3" y="117.9">43</text>
<text x="160.3" y="114">45</text>
<text x="99.4" y="121.7">30</text>
<text x="99.4" y="125.5">31</text>
<text x="160.3" y="125.5">41</text>
<text x="160.3" y="121.7">42</text>
<text x="38.3" y="131.8">3</text>
<text x="38.3" y="129.3">4</text>
<text x="48.4" y="131.8">3</text>
<text x="48.4" y="129.3">4</text>
<text x="99.4" y="129.3">32</text>
<text x="160.3" y="129.3">40</text>
<text x="10.4" y="135.6">C</text>
<text x="38.3" y="136.9">1</text>
<text x="38.3" y="134.4">2</text>
<text x="48.4" y="136.9">1</text>
<text x="48.4" y="134.4">2</text>
<text x="99.4" y="133.1">33</text>
<text x="99.4" y="136.9">34</text>
<text x="160.3" y="136.9">20</text>
<text x="160.3" y="133.1">39</text>
<text x="267.8" y="135.6">C</text>
<text x="99.4" y="140.7">37</text>
<text x="160.3" y="140.7">19</text>
<text x="99.4" y="144.5">38</text>
<text x="160.3" y="144.5">18</text>
<text x="119.1" y="152.9" transform="rotate(-90 119.1 152.9)">2</text>
<text x="122.9" y="152.9" transform="rotate(-90 122.9 152.9)">3</text>
<text x="126.7" y="152.9" transform="rotate(-90 126.7 152.9)">4</text>
<text x="130.6" y="152.9" transform="rotate(-90 130.6 152.9)">5</text>
<text x="134.4" y="152.9" transform="rotate(-90 134.4 152.9)">6</text>
<text x="138.2" y="152.9" transform="rotate(-90 138.2 152.9)">7</text>
<text x="142" y="153.4" transform="rotate(-90 142 153.4)">44</text>
<text x="32.5" y="160.4">2</text>
<text x="32.5" y="157.9">3</text>
<text x="32.5" y="162.9">1</text>
<text x="38.9" y="175">1</text>
<text x="10.4" y="185.6">D</text>
<text x="38.9" y="182.6">2</text>
<text x="38.9" y="180.1">3</text>
<text x="38.9" y="185.2">4</text>
<text x="267.8" y="185.6">D</text>
<text x="30.2" y="189.7" transform="rotate(-90 30.2 189.7)">6</text>
<text x="32.8" y="189.7" transform="rotate(-90 32.8 189.7)">5</text>
<text x="35" y="205.5">1</text>
<text x="85" y="205.5">2</text>
<text x="135" y="205.5">3</text>
<text x="185" y="205.5">4</text>
<text x="235" y="205.5">5</text>
</g>
<g font-size="1.8" fill="#008484">
<text x="29.9" y="17.2">VDD</text>
<text x="145.7" y="16.2">+5V</text>
<text x="22.6" y="18.3">reverse</text>
<text x="164" y="21.3">+3.3V</text>
<text x="172.4" y="21.3">+5V</text>
<text x="231" y="22.8">CAN_IN</text>
<text x="15.9" y="26.1">VDD</text>
<text x="67" y="26.3">+5V</text>
<text x="74.6" y="26.3">+5V</text>
<text x="122.1" y="26.3">+3.3V</text>
<text x="148" y="25.6">0.1uf</text>
<text x="41.7" y="32.4">Vin</text>
<text x="50.9" y="32.4">Vout</text>
<text x="89.9" y="32.4">Vin</text>
<text x="99.2" y="32.4">Vout</text>
<text x="145.4" y="31.2">GND</text>
<text x="167" y="34.5" transform="rotate(-90 167 34.5)">VIO</text>
<text x="174.6" y="34.8" transform="rotate(-90 174.6 34.8)">Vdd</text>
<text x="28.4" y="40.1">100K</text>
<text x="41.7" y="37.5">CTL</text>
<text x="47.6" y="37.5">BYPASS</text>
<text x="89.9" y="37.5">EN</text>
<text x="100.6" y="37.5">NC</text>
<text x="159.8" y="36.2">TXD</text>
<text x="159.8" y="38.7">RXD</text>
<text x="159.8" y="41.3">STBY</text>
<text x="175.5" y="38.7">CANH</text>
<text x="175.7" y="41.3">CANL</text>
<text x="222.8" y="37.5">GND</text>
<text x="18.4" y="47.2">10uf</text>
<text x="26.1" y="47.2">0.1uf</text>
<text x="48.9" y="42.2" transform="rotate(-90 48.9 42.2)">GND</text>
<text x="61.6" y="47.2">10uf</text>
<text x="69.3" y="47.2">0.1uf</text>
<text x="76.7" y="47.2">1uf</text>
<text x="83.3" y="47.2">0.1uf</text>
<text x="97.2" y="42.2" transform="rotate(-90 97.2 42.2)">GND</text>
<text x="117.5" y="47.2">10uf</text>
<text x="125.2" y="47.2">0.1uf</text>
<text x="150.4" y="47.7">GND</text>
<text x="170.8" y="44.7" transform="rotate(-90 170.8 44.7)">Vss</text>
<text x="209" y="46.5" transform="rotate(-90 209 46.5)">120R</text>
<text x="235.6" y="53.8" transform="rotate(-90 235.6 53.8)">CAN_OUT</text>
<text x="46.3" y="56.6">GND</text>
<text x="94.6" y="56.6">GND</text>
<text x="168.2" y="56.6">GND</text>
<text x="222.8" y="57.8">GND</text>
<text x="183.1" y="64.4">+3.3V</text>
<text x="132.3" y="68.2">+3.3V</text>
<text x="164.4" y="75.1">1uf</text>
<text x="169.6" y="75.1">0.1uf</text>
<text x="177.1" y="75.1">1uf</text>
<text x="182.3" y="75.1">0.1uf</text>
<text x="189.8" y="75.1">1uf</text>
<text x="195" y="75.1">0.1uf</text>
<text x="202.5" y="75.1">1uf</text>
<text x="207.7" y="75.1">0.1uf</text>
<text x="107.3" y="80.7">GND</text>
<text x="183.5" y="82">GND</text>
<text x="105.2" y="88.3">PA0/WKP</text>
<text x="116.2" y="88.4" transform="rotate(-90 116.2 88.4)">VSS</text>
<text x="120" y="88.4" transform="rotate(-90 120 88.4)">VSS</text>
<text x="123.8" y="88.4" transform="rotate(-90 123.8 88.4)">VSS</text>
<text x="127.6" y="88.4" transform="rotate(-90 127.6 88.4)">VSS</text>
<text x="131.4" y="88.5" transform="rotate(-90 131.4 88.5)">BAT</text>
<text x="135.3" y="88.6" transform="rotate(-90 135.3 88.6)">VDD</text>
<text x="139.1" y="88.6" transform="rotate(-90 139.1 88.6)">VDD</text>
<text x="142.9" y="88.6" transform="rotate(-90 142.9 88.6)">VDD</text>
<text x="146.7" y="88.6" transform="rotate(-90 146.7 88.6)">VDD</text>
<text x="152" y="88.3">PB15</text>
<text x="235.4" y="88.2">LED1</text>
<text x="105.2" y="92.1">PA1</text>
<text x="105.2" y="95.9">PA2</text>
<text x="152" y="95.9">PB13</text>
<text x="152" y="92.1">PB14</text>
<text x="226.5" y="93.4">120R</text>
<text x="235.4" y="95.8">LED2</text>
<text x="42.4" y="100.3">IO1</text>
<text x="51.5" y="97.2">VDD +3.3V</text>
<text x="70.5" y="97.2">VDD</text>
<text x="105.2" y="99.7">PA3</text>
<text x="152" y="99.7">PB12</text>
<text x="226.5" y="101">120R</text>
<text x="105.2" y="103.5">PA4</text>
<text x="105.2" y="107.3">PA5</text>
<text x="152" y="107.3">PB10</text>
<text x="152" y="103.5">PB11</text>
<text x="240.6" y="104.8">GND</text>
<text x="53.3" y="110.6">R1003</text>
<text x="73.1" y="110.7">10uf</text>
<text x="105.2" y="111.1">PA6</text>
<text x="153" y="111.1">PB9</text>
<text x="51.4" y="118.8">GND</text>
<text x="58.5" y="114.4" transform="rotate(-90 58.5 114.4)">R1005</text>
<text x="105.2" y="114.9">PA7</text>
<text x="105.2" y="118.7">PA8</text>
<text x="153" y="118.7">PB7</text>
<text x="153" y="114.9">PB8</text>
<text x="51.5" y="123.9">VDD +3.3V</text>
<text x="70.5" y="123.9">VDD</text>
<text x="105.2" y="122.6">PA9</text>
<text x="153" y="122.6">PB6</text>
<text x="42.4" y="126.9">IO2</text>
<text x="105.2" y="126.4">PA10</text>
<text x="105.2" y="130.2">PA11</text>
<text x="153" y="130.2">PB4</text>
<text x="153" y="126.4">PB5</text>
<text x="53.3" y="137.3">R1004</text>
<text x="73.1" y="137.3">10uf</text>
<text x="105.2" y="134">PA12</text>
<text x="105.2" y="137.8">PA13/SWDIO</text>
<text x="146.4" y="137.8">PB2/BOOT1</text>
<text x="153" y="134">PB3</text>
<text x="58.5" y="141" transform="rotate(-90 58.5 141)">R1006</text>
<text x="105.2" y="141.6">PA14/SWCLK</text>
<text x="153" y="141.6">PB1</text>
<text x="51.4" y="145.5">GND</text>
<text x="105.2" y="145.4">PA15</text>
<text x="120" y="147.6" transform="rotate(-90 120 147.6)">PC13/RTC</text>
<text x="123.8" y="147.6" transform="rotate(-90 123.8 147.6)">PC14/LSE_IN</text>
<text x="127.6" y="147.6" transform="rotate(-90 127.6 147.6)">PC15/LSE_OUT</text>
<text x="131.4" y="147.6" transform="rotate(-90 131.4 147.6)">PF0/HSE_IN</text>
<text x="135.3" y="147.6" transform="rotate(-90 135.3 147.6)">PF1/HSE_OUT</text>
<text x="139.1" y="147.6" transform="rotate(-90 139.1 147.6)">RST</text>
<text x="142.9" y="147.6" transform="rotate(-90 142.9 147.6)">PF11/BOOT0</text>
<text x="153" y="145.4">PB0</text>
<text x="159.6" y="155.9">+3.3V</text>
<text x="27.9" y="162.7" transform="rotate(-90 27.9 162.7)">Prog</text>
<text x="160" y="165.2">BOOT</text>
<text x="27.9" y="172.1">USB_OTG</text>
<text x="28.3" y="169.6">J901</text>
<text x="35.5" y="169">GND</text>
<text x="40.3" y="171.1">+5V</text>
<text x="135.5" y="169.6">RESET</text>
<text x="157.5" y="173.5" transform="rotate(-90 157.5 173.5)">100K</text>
<text x="32.2" y="175.9">VBUS</text>
<text x="132.8" y="174.2">0.1uf</text>
<text x="34.8" y="181">D+</text>
<text x="136.5" y="182.3">GND</text>
<text x="152.3" y="181">GND</text>
<text x="31.1" y="186.9" transform="rotate(-90 31.1 186.9)">Shield</text>
<text x="33.7" y="186.9" transform="rotate(-90 33.7 186.9)">GND</text>
<text x="35.3" y="186.1">ID</text>
<text x="41.3" y="191.3" transform="rotate(-90 41.3 191.3)">100K</text>
<text x="46.4" y="191.3" transform="rotate(-90 46.4 191.3)">R901</text>
<text x="31.1" y="200.1">GND</text>
</g>
</svg>
